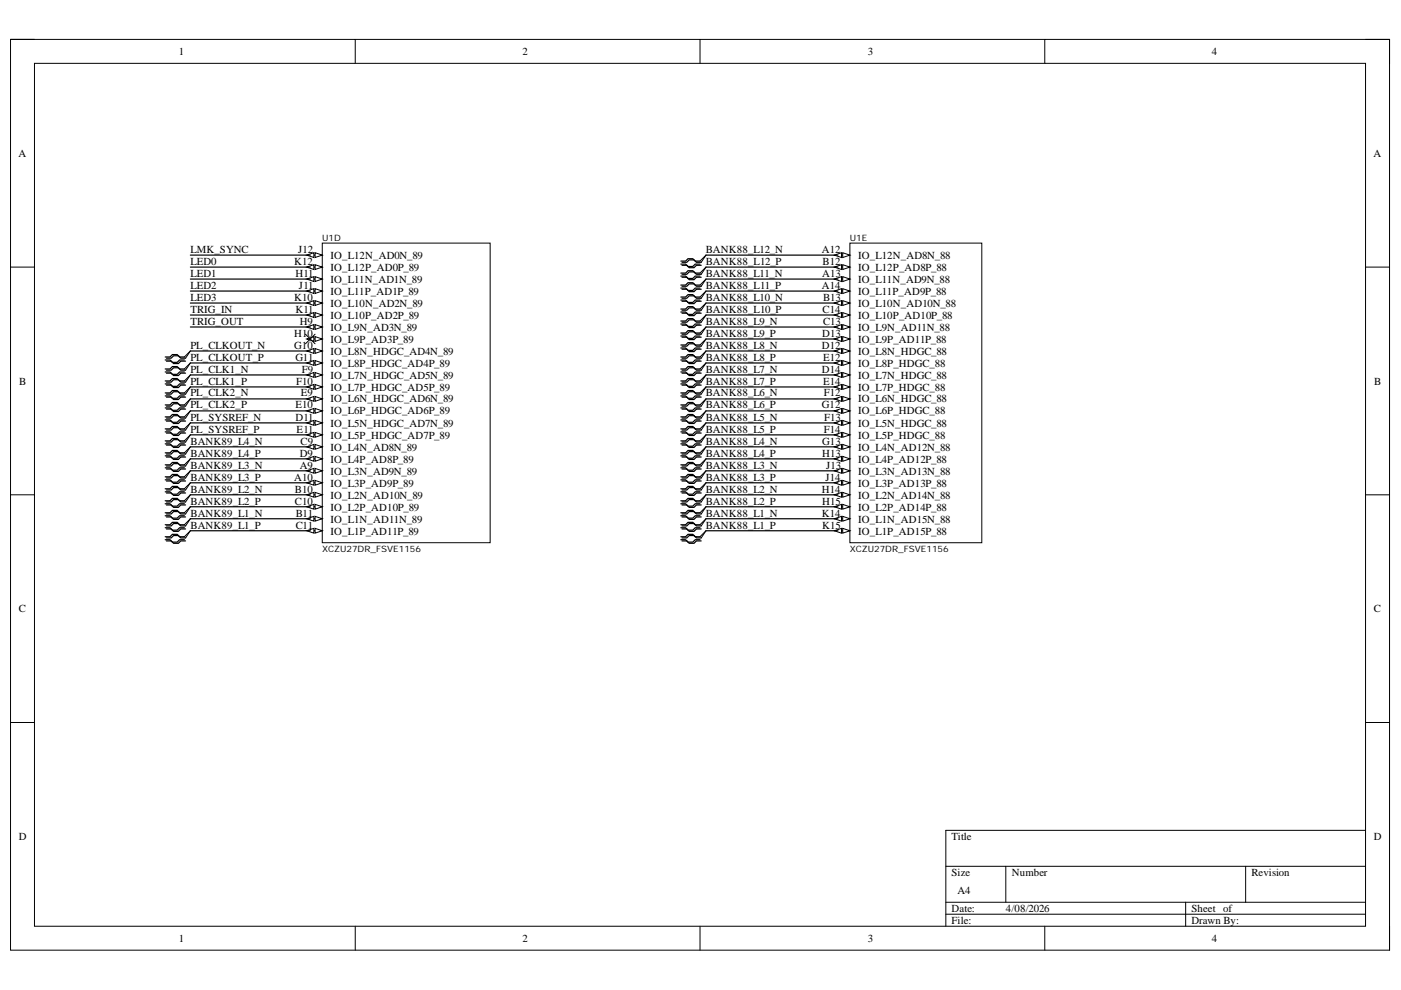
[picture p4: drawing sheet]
<svg xmlns="http://www.w3.org/2000/svg" width="297mm" height="210mm" viewBox="0 0 297 210" stroke-linecap="round" stroke-linejoin="round" font-family="sans-serif">
<path d="M2.2 8.4h292.4v193.1h-292.4z" fill="none" stroke="#000" stroke-width=".21"/>
<path d="M7.3 13.4h282.2v183h-282.2z" fill-rule="evenodd" fill="#fff"/>
<g fill="none" stroke="#000" stroke-width=".21">
<path d="M2.2 8.4h5.1M7.3 13.4h282.2v183h-282.2zM75.3 8.4v5M148.4 8.4v5M221.5 8.4v5M289.5 8.4h5.1v5M2.2 56.6h5.1M289.5 56.6h5.1M2.2 104.9h5.1M289.5 104.9h5.1M2.2 153.2h5.1M289.5 153.2h5.1"/>
<path d="M289.5 176.1h-89v20.3M75.3 196.4v5.1M148.4 196.4v5.1M200.5 183.7h89M200.5 191.3h89M200.5 193.8h89M213.3 183.7v7.6M221.5 196.4v5.1M251.4 191.3v5.1M264.1 183.7v7.6M294.6 196.4v5.1"/>
</g>
<path d="M68.3 51.5h35.6v63.6h-35.6z" fill-rule="evenodd" fill="#fff"/>
<path d="M68.3 51.5h35.6v63.6h-35.6z" fill="none" stroke="#000" stroke-width=".21"/>
<path d="M65.8 54.1h2.5" fill="none" stroke="#000" stroke-width=".25"/>
<path d="M66.8 53.6l1.5 .5-1.5 .5z" fill="#fff"/>
<path d="M66.8 53.6l1.5 .5-1.5 .5z" fill="none" stroke="#000" stroke-width=".21"/>
<path d="M65 54.1l1.5-.5v1z" fill="#fff"/>
<path d="M65 54.1l1.5-.5v1z" fill="none" stroke="#000" stroke-width=".21"/>
<path d="M65.8 56.6h2.5" fill="none" stroke="#000" stroke-width=".25"/>
<path d="M66.8 56.1l1.5 .5-1.5 .5z" fill="#fff"/>
<path d="M66.8 56.1l1.5 .5-1.5 .5z" fill="none" stroke="#000" stroke-width=".21"/>
<path d="M65 56.6l1.5-.5v1z" fill="#fff"/>
<path d="M65 56.6l1.5-.5v1z" fill="none" stroke="#000" stroke-width=".21"/>
<path d="M65.8 59.2h2.5" fill="none" stroke="#000" stroke-width=".25"/>
<path d="M66.8 58.7l1.5 .5-1.5 .5z" fill="#fff"/>
<path d="M66.8 58.7l1.5 .5-1.5 .5z" fill="none" stroke="#000" stroke-width=".21"/>
<path d="M65 59.2l1.5-.5v1z" fill="#fff"/>
<path d="M65 59.2l1.5-.5v1z" fill="none" stroke="#000" stroke-width=".21"/>
<path d="M65.8 61.7h2.5" fill="none" stroke="#000" stroke-width=".25"/>
<path d="M66.8 61.2l1.5 .5-1.5 .5z" fill="#fff"/>
<path d="M66.8 61.2l1.5 .5-1.5 .5z" fill="none" stroke="#000" stroke-width=".21"/>
<path d="M65 61.7l1.5-.5v1z" fill="#fff"/>
<path d="M65 61.7l1.5-.5v1z" fill="none" stroke="#000" stroke-width=".21"/>
<path d="M65.8 64.3h2.5" fill="none" stroke="#000" stroke-width=".25"/>
<path d="M66.8 63.7l1.5 .6-1.5 .5z" fill="#fff"/>
<path d="M66.8 63.7l1.5 .6-1.5 .5z" fill="none" stroke="#000" stroke-width=".21"/>
<path d="M65 64.3l1.5-.6v1.1z" fill="#fff"/>
<path d="M65 64.3l1.5-.6v1.1z" fill="none" stroke="#000" stroke-width=".21"/>
<path d="M65.8 66.8h2.5" fill="none" stroke="#000" stroke-width=".25"/>
<path d="M66.8 66.3l1.5 .5-1.5 .5z" fill="#fff"/>
<path d="M66.8 66.3l1.5 .5-1.5 .5z" fill="none" stroke="#000" stroke-width=".21"/>
<path d="M65 66.8l1.5-.5v1z" fill="#fff"/>
<path d="M65 66.8l1.5-.5v1z" fill="none" stroke="#000" stroke-width=".21"/>
<path d="M65.8 69.3h2.5" fill="none" stroke="#000" stroke-width=".25"/>
<path d="M66.8 68.8l1.5 .5-1.5 .5z" fill="#fff"/>
<path d="M66.8 68.8l1.5 .5-1.5 .5z" fill="none" stroke="#000" stroke-width=".21"/>
<path d="M65 69.3l1.5-.5v1z" fill="#fff"/>
<path d="M65 69.3l1.5-.5v1z" fill="none" stroke="#000" stroke-width=".21"/>
<path d="M65.8 71.9h2.5" fill="none" stroke="#000" stroke-width=".25"/>
<path d="M66.8 71.4l1.5 .5-1.5 .5z" fill="#fff"/>
<path d="M66.8 71.4l1.5 .5-1.5 .5z" fill="none" stroke="#000" stroke-width=".21"/>
<path d="M65 71.9l1.5-.5v1z" fill="#fff"/>
<path d="M65 71.9l1.5-.5v1z" fill="none" stroke="#000" stroke-width=".21"/>
<path d="M65.8 74.4h2.5" fill="none" stroke="#000" stroke-width=".25"/>
<path d="M66.8 73.9l1.5 .5-1.5 .5z" fill="#fff"/>
<path d="M66.8 73.9l1.5 .5-1.5 .5z" fill="none" stroke="#000" stroke-width=".21"/>
<path d="M65 74.4l1.5-.5v1z" fill="#fff"/>
<path d="M65 74.4l1.5-.5v1z" fill="none" stroke="#000" stroke-width=".21"/>
<path d="M65.8 77h2.5" fill="none" stroke="#000" stroke-width=".25"/>
<path d="M66.8 76.4l1.5 .6-1.5 .5z" fill="#fff"/>
<path d="M66.8 76.4l1.5 .6-1.5 .5z" fill="none" stroke="#000" stroke-width=".21"/>
<path d="M65 77l1.5-.6v1.1z" fill="#fff"/>
<path d="M65 77l1.5-.6v1.1z" fill="none" stroke="#000" stroke-width=".21"/>
<path d="M65.8 79.5h2.5" fill="none" stroke="#000" stroke-width=".25"/>
<path d="M66.8 79l1.5 .5-1.5 .5z" fill="#fff"/>
<path d="M66.8 79l1.5 .5-1.5 .5z" fill="none" stroke="#000" stroke-width=".21"/>
<path d="M65 79.5l1.5-.5v1z" fill="#fff"/>
<path d="M65 79.5l1.5-.5v1z" fill="none" stroke="#000" stroke-width=".21"/>
<path d="M65.8 82h2.5" fill="none" stroke="#000" stroke-width=".25"/>
<path d="M66.8 81.5l1.5 .5-1.5 .5z" fill="#fff"/>
<path d="M66.8 81.5l1.5 .5-1.5 .5z" fill="none" stroke="#000" stroke-width=".21"/>
<path d="M65 82l1.5-.5v1z" fill="#fff"/>
<path d="M65 82l1.5-.5v1z" fill="none" stroke="#000" stroke-width=".21"/>
<path d="M65.8 84.6h2.5" fill="none" stroke="#000" stroke-width=".25"/>
<path d="M66.8 84.1l1.5 .5-1.5 .5z" fill="#fff"/>
<path d="M66.8 84.1l1.5 .5-1.5 .5z" fill="none" stroke="#000" stroke-width=".21"/>
<path d="M65 84.6l1.5-.5v1z" fill="#fff"/>
<path d="M65 84.6l1.5-.5v1z" fill="none" stroke="#000" stroke-width=".21"/>
<path d="M65.8 87.1h2.5" fill="none" stroke="#000" stroke-width=".25"/>
<path d="M66.8 86.6l1.5 .5-1.5 .5z" fill="#fff"/>
<path d="M66.8 86.6l1.5 .5-1.5 .5z" fill="none" stroke="#000" stroke-width=".21"/>
<path d="M65 87.1l1.5-.5v1z" fill="#fff"/>
<path d="M65 87.1l1.5-.5v1z" fill="none" stroke="#000" stroke-width=".21"/>
<path d="M65.8 89.7h2.5" fill="none" stroke="#000" stroke-width=".25"/>
<path d="M66.8 89.2l1.5 .5-1.5 .5z" fill="#fff"/>
<path d="M66.8 89.2l1.5 .5-1.5 .5z" fill="none" stroke="#000" stroke-width=".21"/>
<path d="M65 89.7l1.5-.5v1z" fill="#fff"/>
<path d="M65 89.7l1.5-.5v1z" fill="none" stroke="#000" stroke-width=".21"/>
<path d="M65.8 92.2h2.5" fill="none" stroke="#000" stroke-width=".25"/>
<path d="M66.8 91.7l1.5 .5-1.5 .5z" fill="#fff"/>
<path d="M66.8 91.7l1.5 .5-1.5 .5z" fill="none" stroke="#000" stroke-width=".21"/>
<path d="M65 92.2l1.5-.5v1z" fill="#fff"/>
<path d="M65 92.2l1.5-.5v1z" fill="none" stroke="#000" stroke-width=".21"/>
<path d="M65.8 94.7h2.5" fill="none" stroke="#000" stroke-width=".25"/>
<path d="M66.8 94.2l1.5 .5-1.5 .6z" fill="#fff"/>
<path d="M66.8 94.2l1.5 .5-1.5 .6z" fill="none" stroke="#000" stroke-width=".21"/>
<path d="M65 94.7l1.5-.5v1.1z" fill="#fff"/>
<path d="M65 94.7l1.5-.5v1.1z" fill="none" stroke="#000" stroke-width=".21"/>
<path d="M65.8 97.3h2.5" fill="none" stroke="#000" stroke-width=".25"/>
<path d="M66.8 96.8l1.5 .5-1.5 .5z" fill="#fff"/>
<path d="M66.8 96.8l1.5 .5-1.5 .5z" fill="none" stroke="#000" stroke-width=".21"/>
<path d="M65 97.3l1.5-.5v1z" fill="#fff"/>
<path d="M65 97.3l1.5-.5v1z" fill="none" stroke="#000" stroke-width=".21"/>
<path d="M65.8 99.8h2.5" fill="none" stroke="#000" stroke-width=".25"/>
<path d="M66.8 99.3l1.5 .5-1.5 .5z" fill="#fff"/>
<path d="M66.8 99.3l1.5 .5-1.5 .5z" fill="none" stroke="#000" stroke-width=".21"/>
<path d="M65 99.8l1.5-.5v1z" fill="#fff"/>
<path d="M65 99.8l1.5-.5v1z" fill="none" stroke="#000" stroke-width=".21"/>
<path d="M65.8 102.4h2.5" fill="none" stroke="#000" stroke-width=".25"/>
<path d="M66.8 101.9l1.5 .5-1.5 .5z" fill="#fff"/>
<path d="M66.8 101.9l1.5 .5-1.5 .5z" fill="none" stroke="#000" stroke-width=".21"/>
<path d="M65 102.4l1.5-.5v1z" fill="#fff"/>
<path d="M65 102.4l1.5-.5v1z" fill="none" stroke="#000" stroke-width=".21"/>
<path d="M65.8 104.9h2.5" fill="none" stroke="#000" stroke-width=".25"/>
<path d="M66.8 104.4l1.5 .5-1.5 .5z" fill="#fff"/>
<path d="M66.8 104.4l1.5 .5-1.5 .5z" fill="none" stroke="#000" stroke-width=".21"/>
<path d="M65 104.9l1.5-.5v1z" fill="#fff"/>
<path d="M65 104.9l1.5-.5v1z" fill="none" stroke="#000" stroke-width=".21"/>
<path d="M65.8 107.4h2.5" fill="none" stroke="#000" stroke-width=".25"/>
<path d="M66.8 106.9l1.5 .5-1.5 .6z" fill="#fff"/>
<path d="M66.8 106.9l1.5 .5-1.5 .6z" fill="none" stroke="#000" stroke-width=".21"/>
<path d="M65 107.4l1.5-.5v1.1z" fill="#fff"/>
<path d="M65 107.4l1.5-.5v1.1z" fill="none" stroke="#000" stroke-width=".21"/>
<path d="M65.8 110h2.5" fill="none" stroke="#000" stroke-width=".25"/>
<path d="M66.8 109.5l1.5 .5-1.5 .5z" fill="#fff"/>
<path d="M66.8 109.5l1.5 .5-1.5 .5z" fill="none" stroke="#000" stroke-width=".21"/>
<path d="M65 110l1.5-.5v1z" fill="#fff"/>
<path d="M65 110l1.5-.5v1z" fill="none" stroke="#000" stroke-width=".21"/>
<path d="M65.8 112.5h2.5" fill="none" stroke="#000" stroke-width=".25"/>
<path d="M66.8 112l1.5 .5-1.5 .5z" fill="#fff"/>
<path d="M66.8 112l1.5 .5-1.5 .5z" fill="none" stroke="#000" stroke-width=".21"/>
<path d="M65 112.5l1.5-.5v1z" fill="#fff"/>
<path d="M65 112.5l1.5-.5v1z" fill="none" stroke="#000" stroke-width=".21"/>
<path d="M180.2 51.5h28v63.6h-28z" fill-rule="evenodd" fill="#fff"/>
<path d="M180.2 51.5h28v63.6h-28z" fill="none" stroke="#000" stroke-width=".21"/>
<path d="M177.7 54.1h2.5" fill="none" stroke="#000" stroke-width=".25"/>
<path d="M178.7 53.6l1.5 .5-1.5 .5z" fill="#fff"/>
<path d="M178.7 53.6l1.5 .5-1.5 .5z" fill="none" stroke="#000" stroke-width=".21"/>
<path d="M176.9 54.1l1.5-.5v1z" fill="#fff"/>
<path d="M176.9 54.1l1.5-.5v1z" fill="none" stroke="#000" stroke-width=".21"/>
<path d="M177.7 56.6h2.5" fill="none" stroke="#000" stroke-width=".25"/>
<path d="M178.7 56.1l1.5 .5-1.5 .5z" fill="#fff"/>
<path d="M178.7 56.1l1.5 .5-1.5 .5z" fill="none" stroke="#000" stroke-width=".21"/>
<path d="M176.9 56.6l1.5-.5v1z" fill="#fff"/>
<path d="M176.9 56.6l1.5-.5v1z" fill="none" stroke="#000" stroke-width=".21"/>
<path d="M177.7 59.2h2.5" fill="none" stroke="#000" stroke-width=".25"/>
<path d="M178.7 58.7l1.5 .5-1.5 .5z" fill="#fff"/>
<path d="M178.7 58.7l1.5 .5-1.5 .5z" fill="none" stroke="#000" stroke-width=".21"/>
<path d="M176.9 59.2l1.5-.5v1z" fill="#fff"/>
<path d="M176.9 59.2l1.5-.5v1z" fill="none" stroke="#000" stroke-width=".21"/>
<path d="M177.7 61.7h2.5" fill="none" stroke="#000" stroke-width=".25"/>
<path d="M178.7 61.2l1.5 .5-1.5 .5z" fill="#fff"/>
<path d="M178.7 61.2l1.5 .5-1.5 .5z" fill="none" stroke="#000" stroke-width=".21"/>
<path d="M176.9 61.7l1.5-.5v1z" fill="#fff"/>
<path d="M176.9 61.7l1.5-.5v1z" fill="none" stroke="#000" stroke-width=".21"/>
<path d="M177.7 64.3h2.5" fill="none" stroke="#000" stroke-width=".25"/>
<path d="M178.7 63.7l1.5 .6-1.5 .5z" fill="#fff"/>
<path d="M178.7 63.7l1.5 .6-1.5 .5z" fill="none" stroke="#000" stroke-width=".21"/>
<path d="M176.9 64.3l1.5-.6v1.1z" fill="#fff"/>
<path d="M176.9 64.3l1.5-.6v1.1z" fill="none" stroke="#000" stroke-width=".21"/>
<path d="M177.7 66.8h2.5" fill="none" stroke="#000" stroke-width=".25"/>
<path d="M178.7 66.3l1.5 .5-1.5 .5z" fill="#fff"/>
<path d="M178.7 66.3l1.5 .5-1.5 .5z" fill="none" stroke="#000" stroke-width=".21"/>
<path d="M176.9 66.8l1.5-.5v1z" fill="#fff"/>
<path d="M176.9 66.8l1.5-.5v1z" fill="none" stroke="#000" stroke-width=".21"/>
<path d="M177.7 69.3h2.5" fill="none" stroke="#000" stroke-width=".25"/>
<path d="M178.7 68.8l1.5 .5-1.5 .5z" fill="#fff"/>
<path d="M178.7 68.8l1.5 .5-1.5 .5z" fill="none" stroke="#000" stroke-width=".21"/>
<path d="M176.9 69.3l1.5-.5v1z" fill="#fff"/>
<path d="M176.9 69.3l1.5-.5v1z" fill="none" stroke="#000" stroke-width=".21"/>
<path d="M177.7 71.9h2.5" fill="none" stroke="#000" stroke-width=".25"/>
<path d="M178.7 71.4l1.5 .5-1.5 .5z" fill="#fff"/>
<path d="M178.7 71.4l1.5 .5-1.5 .5z" fill="none" stroke="#000" stroke-width=".21"/>
<path d="M176.9 71.9l1.5-.5v1z" fill="#fff"/>
<path d="M176.9 71.9l1.5-.5v1z" fill="none" stroke="#000" stroke-width=".21"/>
<path d="M177.7 74.4h2.5" fill="none" stroke="#000" stroke-width=".25"/>
<path d="M178.7 73.9l1.5 .5-1.5 .5z" fill="#fff"/>
<path d="M178.7 73.9l1.5 .5-1.5 .5z" fill="none" stroke="#000" stroke-width=".21"/>
<path d="M176.9 74.4l1.5-.5v1z" fill="#fff"/>
<path d="M176.9 74.4l1.5-.5v1z" fill="none" stroke="#000" stroke-width=".21"/>
<path d="M177.7 77h2.5" fill="none" stroke="#000" stroke-width=".25"/>
<path d="M178.7 76.5l1.5 .5-1.5 .5z" fill="#fff"/>
<path d="M178.7 76.5l1.5 .5-1.5 .5z" fill="none" stroke="#000" stroke-width=".21"/>
<path d="M176.9 77l1.5-.5v1z" fill="#fff"/>
<path d="M176.9 77l1.5-.5v1z" fill="none" stroke="#000" stroke-width=".21"/>
<path d="M177.7 79.5h2.5" fill="none" stroke="#000" stroke-width=".25"/>
<path d="M178.7 79l1.5 .5-1.5 .5z" fill="#fff"/>
<path d="M178.7 79l1.5 .5-1.5 .5z" fill="none" stroke="#000" stroke-width=".21"/>
<path d="M176.9 79.5l1.5-.5v1z" fill="#fff"/>
<path d="M176.9 79.5l1.5-.5v1z" fill="none" stroke="#000" stroke-width=".21"/>
<path d="M177.7 82h2.5" fill="none" stroke="#000" stroke-width=".25"/>
<path d="M178.7 81.5l1.5 .5-1.5 .6z" fill="#fff"/>
<path d="M178.7 81.5l1.5 .5-1.5 .6z" fill="none" stroke="#000" stroke-width=".21"/>
<path d="M176.9 82l1.5-.5v1.1z" fill="#fff"/>
<path d="M176.9 82l1.5-.5v1.1z" fill="none" stroke="#000" stroke-width=".21"/>
<path d="M177.7 84.6h2.5" fill="none" stroke="#000" stroke-width=".25"/>
<path d="M178.7 84.1l1.5 .5-1.5 .5z" fill="#fff"/>
<path d="M178.7 84.1l1.5 .5-1.5 .5z" fill="none" stroke="#000" stroke-width=".21"/>
<path d="M176.9 84.6l1.5-.5v1z" fill="#fff"/>
<path d="M176.9 84.6l1.5-.5v1z" fill="none" stroke="#000" stroke-width=".21"/>
<path d="M177.7 87.1h2.5" fill="none" stroke="#000" stroke-width=".25"/>
<path d="M178.7 86.6l1.5 .5-1.5 .5z" fill="#fff"/>
<path d="M178.7 86.6l1.5 .5-1.5 .5z" fill="none" stroke="#000" stroke-width=".21"/>
<path d="M176.9 87.1l1.5-.5v1z" fill="#fff"/>
<path d="M176.9 87.1l1.5-.5v1z" fill="none" stroke="#000" stroke-width=".21"/>
<path d="M177.7 89.7h2.5" fill="none" stroke="#000" stroke-width=".25"/>
<path d="M178.7 89.2l1.5 .5-1.5 .5z" fill="#fff"/>
<path d="M178.7 89.2l1.5 .5-1.5 .5z" fill="none" stroke="#000" stroke-width=".21"/>
<path d="M176.9 89.7l1.5-.5v1z" fill="#fff"/>
<path d="M176.9 89.7l1.5-.5v1z" fill="none" stroke="#000" stroke-width=".21"/>
<path d="M177.7 92.2h2.5" fill="none" stroke="#000" stroke-width=".25"/>
<path d="M178.7 91.7l1.5 .5-1.5 .5z" fill="#fff"/>
<path d="M178.7 91.7l1.5 .5-1.5 .5z" fill="none" stroke="#000" stroke-width=".21"/>
<path d="M176.9 92.2l1.5-.5v1z" fill="#fff"/>
<path d="M176.9 92.2l1.5-.5v1z" fill="none" stroke="#000" stroke-width=".21"/>
<path d="M177.7 94.7h2.5" fill="none" stroke="#000" stroke-width=".25"/>
<path d="M178.7 94.2l1.5 .5-1.5 .6z" fill="#fff"/>
<path d="M178.7 94.2l1.5 .5-1.5 .6z" fill="none" stroke="#000" stroke-width=".21"/>
<path d="M176.9 94.7l1.5-.5v1.1z" fill="#fff"/>
<path d="M176.9 94.7l1.5-.5v1.1z" fill="none" stroke="#000" stroke-width=".21"/>
<path d="M177.7 97.3h2.5" fill="none" stroke="#000" stroke-width=".25"/>
<path d="M178.7 96.8l1.5 .5-1.5 .5z" fill="#fff"/>
<path d="M178.7 96.8l1.5 .5-1.5 .5z" fill="none" stroke="#000" stroke-width=".21"/>
<path d="M176.9 97.3l1.5-.5v1z" fill="#fff"/>
<path d="M176.9 97.3l1.5-.5v1z" fill="none" stroke="#000" stroke-width=".21"/>
<path d="M177.7 99.8h2.5" fill="none" stroke="#000" stroke-width=".25"/>
<path d="M178.7 99.3l1.5 .5-1.5 .5z" fill="#fff"/>
<path d="M178.7 99.3l1.5 .5-1.5 .5z" fill="none" stroke="#000" stroke-width=".21"/>
<path d="M176.9 99.8l1.5-.5v1z" fill="#fff"/>
<path d="M176.9 99.8l1.5-.5v1z" fill="none" stroke="#000" stroke-width=".21"/>
<path d="M177.7 102.4h2.5" fill="none" stroke="#000" stroke-width=".25"/>
<path d="M178.7 101.9l1.5 .5-1.5 .5z" fill="#fff"/>
<path d="M178.7 101.9l1.5 .5-1.5 .5z" fill="none" stroke="#000" stroke-width=".21"/>
<path d="M176.9 102.4l1.5-.5v1z" fill="#fff"/>
<path d="M176.9 102.4l1.5-.5v1z" fill="none" stroke="#000" stroke-width=".21"/>
<path d="M177.7 104.9h2.5" fill="none" stroke="#000" stroke-width=".25"/>
<path d="M178.7 104.4l1.5 .5-1.5 .5z" fill="#fff"/>
<path d="M178.7 104.4l1.5 .5-1.5 .5z" fill="none" stroke="#000" stroke-width=".21"/>
<path d="M176.9 104.9l1.5-.5v1z" fill="#fff"/>
<path d="M176.9 104.9l1.5-.5v1z" fill="none" stroke="#000" stroke-width=".21"/>
<path d="M177.7 107.5h2.5" fill="none" stroke="#000" stroke-width=".25"/>
<path d="M178.7 106.9l1.5 .6-1.5 .5z" fill="#fff"/>
<path d="M178.7 106.9l1.5 .6-1.5 .5z" fill="none" stroke="#000" stroke-width=".21"/>
<path d="M176.9 107.5l1.5-.6v1.1z" fill="#fff"/>
<path d="M176.9 107.5l1.5-.6v1.1z" fill="none" stroke="#000" stroke-width=".21"/>
<path d="M177.7 110h2.5" fill="none" stroke="#000" stroke-width=".25"/>
<path d="M178.7 109.5l1.5 .5-1.5 .5z" fill="#fff"/>
<path d="M178.7 109.5l1.5 .5-1.5 .5z" fill="none" stroke="#000" stroke-width=".21"/>
<path d="M176.9 110l1.5-.5v1z" fill="#fff"/>
<path d="M176.9 110l1.5-.5v1z" fill="none" stroke="#000" stroke-width=".21"/>
<path d="M177.7 112.5h2.5" fill="none" stroke="#000" stroke-width=".25"/>
<path d="M178.7 112l1.5 .5-1.5 .5z" fill="#fff"/>
<path d="M178.7 112l1.5 .5-1.5 .5z" fill="none" stroke="#000" stroke-width=".21"/>
<path d="M176.9 112.5l1.5-.5v1z" fill="#fff"/>
<g fill="none" stroke="#000" stroke-width=".21">
<path d="M148.4 55.4l1.3-1.3-1 1.5M148.4 57.9l1.3-1.3-1 1.6M39.1 75.7l1.3-1.3-1.1 1.5M39.1 78.2l1.3-1.2-1.1 1.5M64.8 70.9l2 2M66.8 70.9l-2 2M148.4 60.4l1.3-1.2-1 1.5M148.4 63l1.3-1.3-1 1.5M148.4 65.5l1.3-1.2-1 1.5M148.4 68.1l1.3-1.3-1 1.5M148.4 70.6l1.3-1.3-1 1.6M148.4 73.1l1.3-1.2-1 1.5"/>
<path d="M148.4 75.7l1.3-1.3-1 1.5M148.4 78.2l1.3-1.2-1 1.5M39.1 80.8l1.3-1.3-1.1 1.5M39.1 83.3l1.3-1.3-1.1 1.6M39.1 85.9l1.3-1.3-1.1 1.5M39.1 88.4l1.3-1.3-1.1 1.5M39.1 90.9l1.3-1.2-1.1 1.5M39.1 93.5l1.3-1.3-1.1 1.5M39.1 98.6l1.3-1.3-1.1 1.5M39.1 96l1.3-1.3-1.1 1.6M148.4 80.8l1.3-1.3-1 1.5M148.4 83.3l1.3-1.3-1 1.6"/>
<path d="M148.4 85.9l1.3-1.3-1 1.5M148.4 88.4l1.3-1.3-1 1.5M148.4 90.9l1.3-1.2-1 1.5M148.4 93.5l1.3-1.3-1 1.5M148.4 96l1.3-1.3-1 1.6M148.4 98.6l1.3-1.3-1 1.5M39.1 101.1l1.3-1.3-1.1 1.6M39.1 103.6l1.3-1.2-1.1 1.5M39.1 106.2l1.3-1.3-1.1 1.5M39.1 108.7l1.3-1.3-1.1 1.6M39.1 111.3l1.3-1.3-1.1 1.5M39.1 113.8l1.3-1.3-1.1 1.6"/>
<path d="M148.4 101.1l1.3-1.3-1 1.6M148.4 103.6l1.3-1.2-1 1.5M148.4 106.2l1.3-1.3-1 1.5M148.4 108.7l1.3-1.3-1 1.6M148.4 111.3l1.3-1.3-1 1.5M148.4 113.8l1.3-1.3-1 1.6M176.9 112.5l1.5-.5v1z"/>
</g>
<g fill="none" stroke="#000" stroke-width=".25">
<path d="M40.4 56.6h25.4M40.4 59.2h25.4M40.4 54.1h25.4M144.3 56h1.1l.5 .5h1l.5-.5h1M144.3 55.4h1.1l.5-.6h1l.5 .6h1M144.3 58.5h1.1l.5 .5h1l.5-.5h1M144.3 57.9h1.1l.5-.5h1l.5 .5h1M144.6 56.2h1l.5 .6h1l.6-.6h1M144.6 55.6h1l.5-.5h1l.6 .5h1M144.6 58.8h1l.5 .5h1l.6-.5h1M144.6 58.2h1l.5-.6h1l.6 .6h1M149.7 54.1h28"/>
<path d="M149.7 56.6h28M149.7 59.2h28M35 76.3h1l.5 .5h1.1l.5-.5h1M35 75.7h1l.5-.5h1.1l.5 .5h1M35 78.9h1l.5 .5h1.1l.5-.5h1M35 78.2h1l.5-.5h1.1l.5 .5h1M35.3 76.6h1l.5 .5h1l.5-.5h1M35.3 75.9h1l.5-.5h1l.5 .5h1M35.3 79.1h1l.5 .5h1l.5-.5h1M35.3 78.5h1l.5-.5h1l.5 .5h1M40.4 61.7h25.4M40.4 64.3h25.4"/>
<path d="M40.4 66.8h25.4M40.4 69.3h25.4M40.4 74.4h25.4M40.4 77h25.4M40.4 79.5h25.4M144.3 61.1h1.1l.5 .5h1l.5-.5h1M144.3 60.4h1.1l.5-.5h1l.5 .5h1M144.3 63.6h1.1l.5 .5h1l.5-.5h1M144.3 63h1.1l.5-.5h1l.5 .5h1M144.3 66.2h1.1l.5 .5h1l.5-.5h1M144.3 65.5h1.1l.5-.5h1l.5 .5h1M144.3 68.7h1.1l.5 .5h1l.5-.5h1"/>
<path d="M144.3 68.1h1.1l.5-.5h1l.5 .5h1M144.3 71.2h1.1l.5 .5h1l.5-.5h1M144.3 70.6h1.1l.5-.5h1l.5 .5h1M144.3 73.8h1.1l.5 .5h1l.5-.5h1M144.3 73.1h1.1l.5-.5h1l.5 .5h1M144.3 76.3h1.1l.5 .5h1l.5-.5h1M144.3 75.7h1.1l.5-.5h1l.5 .5h1M144.3 78.9h1.1l.5 .5h1l.5-.5h1M144.3 78.2h1.1l.5-.5h1l.5 .5h1M144.6 61.3h1l.5 .5h1l.6-.5h1M144.6 60.7h1l.5-.5h1l.6 .5h1M144.6 63.9h1l.5 .5h1l.6-.5h1"/>
<path d="M144.6 63.2h1l.5-.5h1l.6 .5h1M144.6 66.4h1l.5 .5h1l.6-.5h1M144.6 65.8h1l.5-.5h1l.6 .5h1M144.6 69h1l.5 .5h1l.6-.5h1M144.6 68.3h1l.5-.5h1l.6 .5h1M144.6 71.5h1l.5 .5h1l.6-.5h1M144.6 70.9h1l.5-.6h1l.6 .6h1M144.6 74h1l.5 .5h1l.6-.5h1M144.6 73.4h1l.5-.5h1l.6 .5h1M144.6 76.6h1l.5 .5h1l.6-.5h1M144.6 75.9h1l.5-.5h1l.6 .5h1M144.6 79.1h1l.5 .5h1l.6-.5h1"/>
<path d="M144.6 78.5h1l.5-.5h1l.6 .5h1M149.7 61.7h28M149.7 64.3h28M149.7 66.8h28M149.7 69.3h28M149.7 71.9h28M149.7 74.4h28M149.7 77h28M149.7 79.5h28M35 81.4h1l.5 .5h1.1l.5-.5h1M35 80.8h1l.5-.5h1.1l.5 .5h1M35 83.9h1l.5 .6h1.1l.5-.6h1"/>
<path d="M35 83.3h1l.5-.5h1.1l.5 .5h1M35 86.5h1l.5 .5h1.1l.5-.5h1M35 85.9h1l.5-.6h1.1l.5 .6h1M35 89h1l.5 .5h1.1l.5-.5h1M35 88.4h1l.5-.5h1.1l.5 .5h1M35 91.6h1l.5 .5h1.1l.5-.5h1M35 90.9h1l.5-.5h1.1l.5 .5h1M35 94.1h1l.5 .5h1.1l.5-.5h1M35 93.5h1l.5-.5h1.1l.5 .5h1M35 96.6h1l.5 .6h1.1l.5-.6h1M35 96h1l.5-.5h1.1l.5 .5h1M35 99.2h1l.5 .5h1.1l.5-.5h1"/>
<path d="M35 98.6h1l.5-.6h1.1l.5 .6h1M35.3 81.7h1l.5 .5h1l.5-.5h1M35.3 81h1l.5-.5h1l.5 .5h1M35.3 84.2h1l.5 .5h1l.5-.5h1M35.3 83.6h1l.5-.5h1l.5 .5h1M35.3 86.7h1l.5 .5h1l.5-.5h1M35.3 86.1h1l.5-.5h1l.5 .5h1M35.3 89.3h1l.5 .5h1l.5-.5h1M35.3 88.6h1l.5-.5h1l.5 .5h1M35.3 91.8h1l.5 .5h1l.5-.5h1M35.3 91.2h1l.5-.5h1l.5 .5h1M35.3 94.4h1l.5 .5h1l.5-.5h1"/>
<path d="M35.3 93.7h1l.5-.5h1l.5 .5h1M35.3 96.9h1l.5 .5h1l.5-.5h1M35.3 96.3h1l.5-.5h1l.5 .5h1M35.3 99.4h1l.5 .5h1l.5-.5h1M35.3 98.8h1l.5-.5h1l.5 .5h1M40.4 82h25.4M40.4 84.6h25.4M40.4 87.1h25.4M40.4 89.7h25.4M40.4 94.7h25.4M40.4 99.8h25.4M40.4 92.2h25.4"/>
<path d="M40.4 97.3h25.4M144.3 81.4h1.1l.5 .5h1l.5-.5h1M144.3 80.8h1.1l.5-.5h1l.5 .5h1M144.3 83.9h1.1l.5 .6h1l.5-.6h1M144.3 83.3h1.1l.5-.5h1l.5 .5h1M144.3 86.5h1.1l.5 .5h1l.5-.5h1M144.3 85.9h1.1l.5-.6h1l.5 .6h1M144.3 89h1.1l.5 .5h1l.5-.5h1M144.3 88.4h1.1l.5-.5h1l.5 .5h1M144.3 91.6h1.1l.5 .5h1l.5-.5h1M144.3 90.9h1.1l.5-.5h1l.5 .5h1M144.3 94.1h1.1l.5 .5h1l.5-.5h1"/>
<path d="M144.3 93.5h1.1l.5-.5h1l.5 .5h1M144.3 96.6h1.1l.5 .6h1l.5-.6h1M144.3 96h1.1l.5-.5h1l.5 .5h1M144.3 99.2h1.1l.5 .5h1l.5-.5h1M144.3 98.6h1.1l.5-.6h1l.5 .6h1M144.6 81.7h1l.5 .5h1l.6-.5h1M144.6 81h1l.5-.5h1l.6 .5h1M144.6 84.2h1l.5 .5h1l.6-.5h1M144.6 83.6h1l.5-.5h1l.6 .5h1M144.6 86.7h1l.5 .5h1l.6-.5h1M144.6 86.1h1l.5-.5h1l.6 .5h1M144.6 89.3h1l.5 .5h1l.6-.5h1"/>
<path d="M144.6 88.6h1l.5-.5h1l.6 .5h1M144.6 91.8h1l.5 .5h1l.6-.5h1M144.6 91.2h1l.5-.5h1l.6 .5h1M144.6 94.4h1l.5 .5h1l.6-.5h1M144.6 93.7h1l.5-.5h1l.6 .5h1M144.6 96.9h1l.5 .5h1l.6-.5h1M144.6 96.3h1l.5-.5h1l.6 .5h1M144.6 99.4h1l.5 .5h1l.6-.5h1M144.6 98.8h1l.5-.5h1l.6 .5h1M149.7 82h28M149.7 84.6h28M149.7 87.1h28"/>
<path d="M149.7 89.7h28M149.7 92.2h28M149.7 94.7h28M149.7 97.3h28M149.7 99.8h28M35 101.7h1l.5 .5h1.1l.5-.5h1M35 101.1h1l.5-.5h1.1l.5 .5h1M35 104.3h1l.5 .5h1.1l.5-.5h1M35 103.6h1l.5-.5h1.1l.5 .5h1M35 106.8h1l.5 .5h1.1l.5-.5h1M35 106.2h1l.5-.5h1.1l.5 .5h1M35 109.4h1l.5 .5h1.1l.5-.5h1"/>
<path d="M35 108.7h1l.5-.5h1.1l.5 .5h1M35 111.9h1l.5 .5h1.1l.5-.5h1M35 111.3h1l.5-.6h1.1l.5 .6h1M35 114.4h1l.5 .5h1.1l.5-.5h1M35 113.8h1l.5-.5h1.1l.5 .5h1M35.3 102h1l.5 .5h1l.5-.5h1M35.3 101.4h1l.5-.6h1l.5 .6h1M35.3 104.5h1l.5 .5h1l.5-.5h1M35.3 103.9h1l.5-.5h1l.5 .5h1M35.3 107.1h1l.5 .5h1l.5-.5h1M35.3 106.4h1l.5-.5h1l.5 .5h1M35.3 109.6h1l.5 .5h1l.5-.5h1"/>
<path d="M35.3 109h1l.5-.5h1l.5 .5h1M35.3 112.2h1l.5 .5h1l.5-.5h1M35.3 111.5h1l.5-.5h1l.5 .5h1M35.3 114.7h1l.5 .5h1l.5-.5h1M35.3 114.1h1l.5-.6h1l.5 .6h1M40.4 102.4h25.4M40.4 104.9h25.4M40.4 107.4h25.4M40.4 110h25.4M40.4 112.5h25.4M144.3 101.7h1.1l.5 .5h1l.5-.5h1M144.3 101.1h1.1l.5-.5h1l.5 .5h1"/>
<path d="M144.3 104.3h1.1l.5 .5h1l.5-.5h1M144.3 103.6h1.1l.5-.5h1l.5 .5h1M144.3 106.8h1.1l.5 .5h1l.5-.5h1M144.3 106.2h1.1l.5-.5h1l.5 .5h1M144.3 109.4h1.1l.5 .5h1l.5-.5h1M144.3 108.7h1.1l.5-.5h1l.5 .5h1M144.3 111.9h1.1l.5 .5h1l.5-.5h1M144.3 111.3h1.1l.5-.6h1l.5 .6h1M144.3 114.4h1.1l.5 .5h1l.5-.5h1M144.3 113.8h1.1l.5-.5h1l.5 .5h1M144.6 102h1l.5 .5h1l.6-.5h1M144.6 101.4h1l.5-.6h1l.6 .6h1"/>
<path d="M144.6 104.5h1l.5 .5h1l.6-.5h1M144.6 103.9h1l.5-.5h1l.6 .5h1M144.6 107.1h1l.5 .5h1l.6-.5h1M144.6 106.4h1l.5-.5h1l.6 .5h1M144.6 109.6h1l.5 .5h1l.6-.5h1M144.6 109h1l.5-.5h1l.6 .5h1M144.6 112.2h1l.5 .5h1l.6-.5h1M144.6 111.5h1l.5-.5h1l.6 .5h1M144.6 114.7h1l.5 .5h1l.6-.5h1M144.6 114.1h1l.5-.6h1l.6 .6h1M149.7 102.4h28M149.7 104.9h28"/>
<path d="M149.7 107.5h28M149.7 110h28M149.7 112.5h28"/>
</g>
<g font-size="2.3">
<text x="37.9" y="11.7">1</text>
<text x="110.8" y="11.7">2</text>
<text x="184" y="11.7">3</text>
<text x="256.9" y="11.7">4</text>
<text x="3.9" y="33.3">A</text>
<text x="291.2" y="33.3">A</text>
<text x="40.4" y="53.6">LMK_SYNC</text>
<text x="63.2" y="53.6">J12</text>
<text x="149.6" y="53.6">BANK88_L12_N</text>
<text x="174.2" y="53.6">A12</text>
<text x="40.4" y="56.2">LED0</text>
<text x="40.4" y="58.7">LED1</text>
<text x="62.4" y="56.2">K12</text>
<text x="62.6" y="58.7">H11</text>
<text x="70.1" y="54.9">IO_L12N_AD0N_89</text>
<text x="70.1" y="57.4">IO_L12P_AD0P_89</text>
<text x="70.1" y="60">IO_L11N_AD1N_89</text>
<text x="149.6" y="58.7">BANK88_L11_N</text>
<text x="149.6" y="56.2">BANK88_L12_P</text>
<text x="174.3" y="58.7">A13</text>
<text x="174.4" y="56.2">B12</text>
<text x="181.9" y="54.9">IO_L12N_AD8N_88</text>
<text x="181.9" y="57.4">IO_L12P_AD8P_88</text>
<text x="181.9" y="60">IO_L11N_AD9N_88</text>
<text x="40.4" y="61.2">LED2</text>
<text x="40.4" y="63.8">LED3</text>
<text x="62.4" y="63.8">K10</text>
<text x="63.4" y="61.2">J11</text>
<text x="70.1" y="62.5">IO_L11P_AD1P_89</text>
<text x="70.1" y="65">IO_L10N_AD2N_89</text>
<text x="149.6" y="63.8">BANK88_L10_N</text>
<text x="149.6" y="61.2">BANK88_L11_P</text>
<text x="174.2" y="61.2">A14</text>
<text x="174.5" y="63.8">B13</text>
<text x="181.9" y="62.5">IO_L11P_AD9P_88</text>
<text x="181.9" y="65">IO_L10N_AD10N_88</text>
<text x="40.4" y="66.3">TRIG_IN</text>
<text x="40.4" y="68.8">TRIG_OUT</text>
<text x="62.4" y="71.4">H10</text>
<text x="62.6" y="66.3">K11</text>
<text x="63.6" y="68.8">H9</text>
<text x="70.1" y="67.6">IO_L10P_AD2P_89</text>
<text x="70.1" y="70.1">IO_L9N_AD3N_89</text>
<text x="149.6" y="71.4">BANK88_L9_P</text>
<text x="149.6" y="68.8">BANK88_L9_N</text>
<text x="149.6" y="66.3">BANK88_L10_P</text>
<text x="174.3" y="71.4">D13</text>
<text x="174.4" y="66.3">C14</text>
<text x="174.5" y="68.8">C13</text>
<text x="181.9" y="67.6">IO_L10P_AD10P_88</text>
<text x="181.9" y="70.1">IO_L9N_AD11N_88</text>
<text x="40.4" y="76.5">PL_CLKOUT_P</text>
<text x="40.4" y="73.9">PL_CLKOUT_N</text>
<text x="62.4" y="73.9">G10</text>
<text x="62.6" y="76.5">G11</text>
<text x="70.1" y="72.6">IO_L9P_AD3P_89</text>
<text x="70.1" y="75.2">IO_L8N_HDGC_AD4N_89</text>
<text x="70.1" y="77.7">IO_L8P_HDGC_AD4P_89</text>
<text x="149.6" y="76.5">BANK88_L8_P</text>
<text x="149.6" y="73.9">BANK88_L8_N</text>
<text x="174.2" y="73.9">D12</text>
<text x="174.5" y="76.5">E12</text>
<text x="181.9" y="72.6">IO_L9P_AD11P_88</text>
<text x="181.9" y="75.2">IO_L8N_HDGC_88</text>
<text x="181.9" y="77.7">IO_L8P_HDGC_88</text>
<text x="4.1" y="81.5">B</text>
<text x="40.4" y="81.5">PL_CLK1_P</text>
<text x="40.4" y="79">PL_CLK1_N</text>
<text x="62.8" y="81.5">F10</text>
<text x="64" y="79">F9</text>
<text x="70.1" y="80.3">IO_L7N_HDGC_AD5N_89</text>
<text x="70.1" y="82.8">IO_L7P_HDGC_AD5P_89</text>
<text x="149.6" y="81.5">BANK88_L7_P</text>
<text x="149.6" y="79">BANK88_L7_N</text>
<text x="174.2" y="79">D14</text>
<text x="174.5" y="81.5">E14</text>
<text x="181.9" y="80.3">IO_L7N_HDGC_88</text>
<text x="181.9" y="82.8">IO_L7P_HDGC_88</text>
<text x="291.4" y="81.5">B</text>
<text x="40.4" y="86.6">PL_CLK2_P</text>
<text x="40.4" y="84.1">PL_CLK2_N</text>
<text x="40.4" y="89.2">PL_SYSREF_N</text>
<text x="62.6" y="89.2">D11</text>
<text x="62.6" y="86.6">E10</text>
<text x="63.8" y="84.1">E9</text>
<text x="70.1" y="85.3">IO_L6N_HDGC_AD6N_89</text>
<text x="70.1" y="87.9">IO_L6P_HDGC_AD6P_89</text>
<text x="149.6" y="89.2">BANK88_L5_N</text>
<text x="149.6" y="86.6">BANK88_L6_P</text>
<text x="149.6" y="84.1">BANK88_L6_N</text>
<text x="174.2" y="86.6">G12</text>
<text x="174.7" y="84.1">F12</text>
<text x="174.8" y="89.2">F13</text>
<text x="181.9" y="85.3">IO_L6N_HDGC_88</text>
<text x="181.9" y="87.9">IO_L6P_HDGC_88</text>
<text x="40.4" y="94.3">BANK89_L4_N</text>
<text x="40.4" y="91.8">PL_SYSREF_P</text>
<text x="62.9" y="91.8">E11</text>
<text x="63.7" y="94.3">C9</text>
<text x="70.1" y="90.5">IO_L5N_HDGC_AD7N_89</text>
<text x="70.1" y="93">IO_L5P_HDGC_AD7P_89</text>
<text x="70.1" y="95.6">IO_L4N_AD8N_89</text>
<text x="149.6" y="94.3">BANK88_L4_N</text>
<text x="149.6" y="91.8">BANK88_L5_P</text>
<text x="174.3" y="94.3">G13</text>
<text x="174.7" y="91.8">F14</text>
<text x="181.9" y="90.5">IO_L5N_HDGC_88</text>
<text x="181.9" y="93">IO_L5P_HDGC_88</text>
<text x="181.9" y="95.6">IO_L4N_AD12N_88</text>
<text x="40.4" y="101.9">BANK89_L3_P</text>
<text x="40.4" y="99.4">BANK89_L3_N</text>
<text x="40.4" y="96.8">BANK89_L4_P</text>
<text x="62.4" y="101.9">A10</text>
<text x="63.6" y="96.8">D9</text>
<text x="63.6" y="99.4">A9</text>
<text x="70.1" y="98.1">IO_L4P_AD8P_89</text>
<text x="70.1" y="100.6">IO_L3N_AD9N_89</text>
<text x="149.6" y="101.9">BANK88_L3_P</text>
<text x="149.6" y="99.4">BANK88_L3_N</text>
<text x="149.6" y="96.8">BANK88_L4_P</text>
<text x="174.3" y="96.8">H13</text>
<text x="175" y="101.9">J14</text>
<text x="175.2" y="99.4">J13</text>
<text x="181.9" y="98.1">IO_L4P_AD12P_88</text>
<text x="181.9" y="100.6">IO_L3N_AD13N_88</text>
<text x="40.4" y="107">BANK89_L2_P</text>
<text x="40.4" y="104.4">BANK89_L2_N</text>
<text x="62.5" y="104.4">B10</text>
<text x="62.5" y="107">C10</text>
<text x="70.1" y="103.2">IO_L3P_AD9P_89</text>
<text x="70.1" y="105.7">IO_L2N_AD10N_89</text>
<text x="149.6" y="107">BANK88_L2_P</text>
<text x="149.6" y="104.4">BANK88_L2_N</text>
<text x="174.2" y="104.4">H14</text>
<text x="174.3" y="107">H15</text>
<text x="181.9" y="103.2">IO_L3P_AD13P_88</text>
<text x="181.9" y="105.7">IO_L2N_AD14N_88</text>
<text x="40.4" y="112.1">BANK89_L1_P</text>
<text x="40.4" y="109.5">BANK89_L1_N</text>
<text x="62.7" y="109.5">B11</text>
<text x="62.7" y="112.1">C11</text>
<text x="70.1" y="108.3">IO_L2P_AD10P_89</text>
<text x="70.1" y="110.8">IO_L1N_AD11N_89</text>
<text x="70.1" y="113.3">IO_L1P_AD11P_89</text>
<text x="149.6" y="112.1">BANK88_L1_P</text>
<text x="149.6" y="109.5">BANK88_L1_N</text>
<text x="174.2" y="109.5">K14</text>
<text x="174.3" y="112.1">K15</text>
<text x="181.9" y="108.3">IO_L2P_AD14P_88</text>
<text x="181.9" y="110.8">IO_L1N_AD15N_88</text>
<text x="181.9" y="113.3">IO_L1P_AD15P_88</text>
<text x="4" y="129.8">C</text>
<text x="291.3" y="129.8">C</text>
<text x="4" y="178.1">D</text>
<text x="201.8" y="178.1">Title</text>
<text x="291.3" y="178.1">D</text>
<text x="201.8" y="185.7">Size</text>
<text x="214.5" y="185.7">Number</text>
<text x="265.3" y="185.7">Revision</text>
<text x="203" y="189.5">A4</text>
<text x="201.8" y="193.3">Date:</text>
<text x="201.8" y="195.9">File:</text>
<text x="213.3" y="193.3">4/08/2026</text>
<text x="252.6" y="193.3">Sheet of</text>
<text x="252.6" y="195.9">Drawn By:</text>
<text x="37.9" y="199.7">1</text>
<text x="110.8" y="199.7">2</text>
<text x="184" y="199.7">3</text>
<text x="256.9" y="199.7">4</text>
</g>
<g font-size="1.9">
<text x="68.3" y="51.2">U1D</text>
<text x="180.2" y="51.2">U1E</text>
<text x="68.3" y="117">XCZU27DR_FSVE1156</text>
<text x="180.2" y="117">XCZU27DR_FSVE1156</text>
</g>
</svg>
